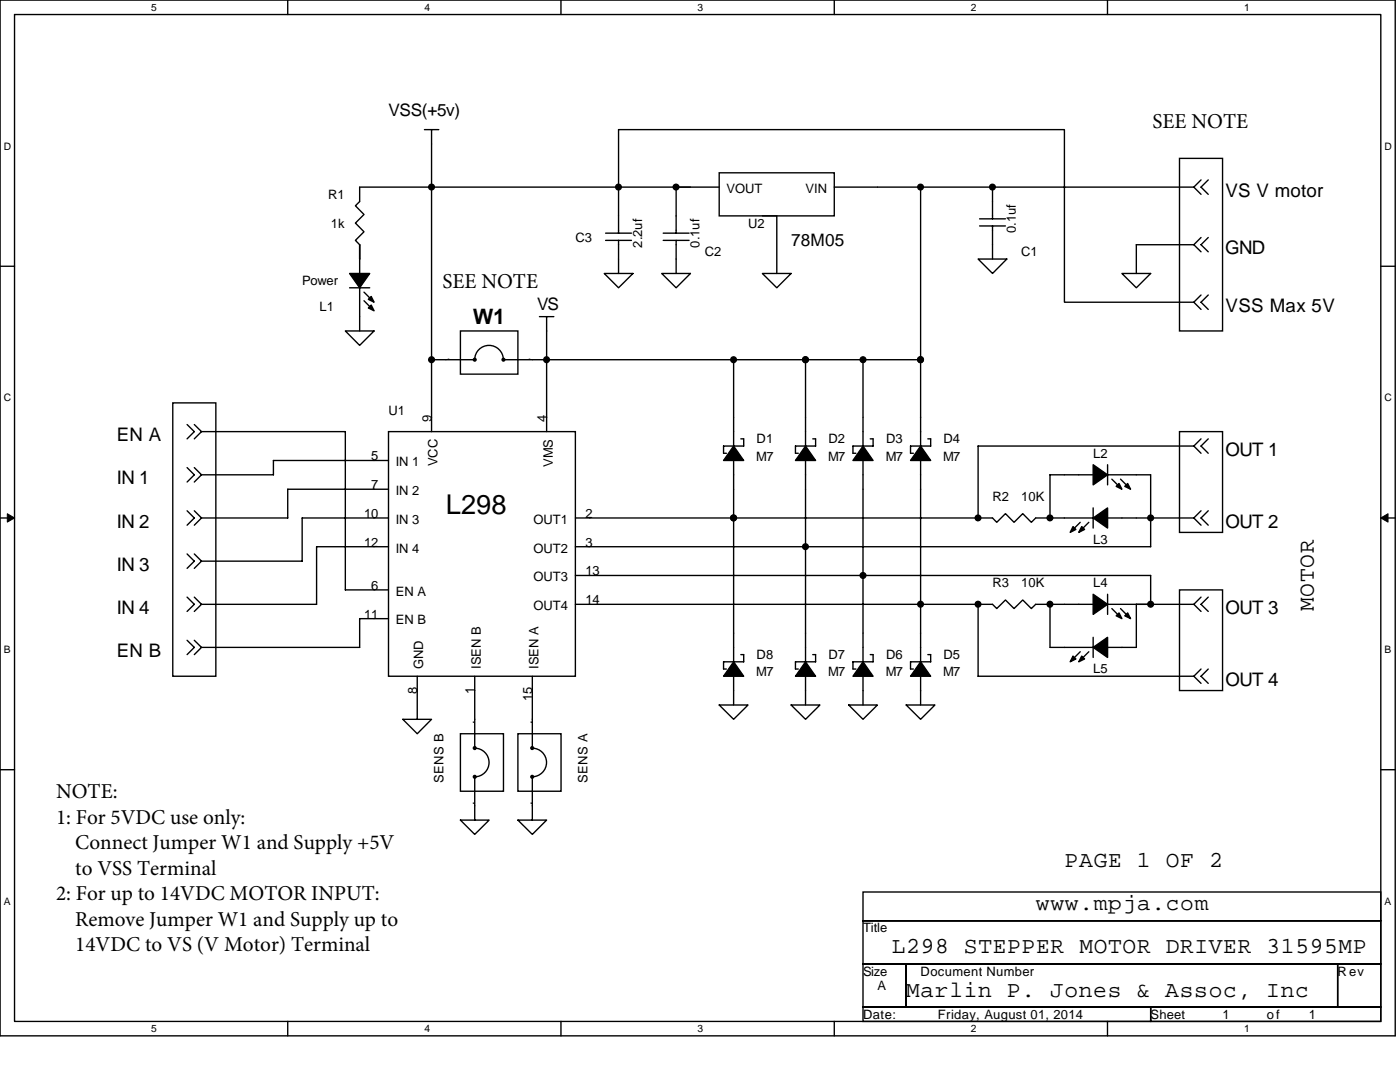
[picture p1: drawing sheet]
<svg xmlns="http://www.w3.org/2000/svg" width="279mm" height="216mm" viewBox="0 0 279 216" stroke-linecap="round" stroke-linejoin="round" font-family="sans-serif">
<path d="M0 0h278.4v206.7h-278.4zM2.9 2.9h272.7v200.9h-272.7z" fill="none" stroke="#000" stroke-width=".28"/>
<g fill="#fff">
<path d="M30.2 .3h1.1v2.3h-1.1z"/>
<path d="M30.2 204.1h1.1v2.3h-1.1z"/>
</g>
<path d="M57.4 0v2.9M57.4 203.8v2.9" fill="none" stroke="#000" stroke-width=".28"/>
<g fill="#fff">
<path d="M84.7 .3h1.1v2.3h-1.1z"/>
<path d="M84.7 204.1h1.1v2.3h-1.1z"/>
</g>
<path d="M112 0v2.9M112 203.8v2.9" fill="none" stroke="#000" stroke-width=".28"/>
<g fill="#fff">
<path d="M139.2 .3h1.2v2.3h-1.2z"/>
<path d="M139.2 204.1h1.2v2.3h-1.2z"/>
</g>
<path d="M166.5 0v2.9M166.5 203.8v2.9" fill="none" stroke="#000" stroke-width=".28"/>
<g fill="#fff">
<path d="M193.8 .3h1.1v2.3h-1.1z"/>
<path d="M193.8 204.1h1.1v2.3h-1.1z"/>
</g>
<path d="M221 0v2.9M221 203.8v2.9" fill="none" stroke="#000" stroke-width=".28"/>
<g fill="#fff">
<path d="M248.3 .3h1.1v2.3h-1.1z"/>
<path d="M248.3 204.1h1.1v2.3h-1.1z"/>
<path d="M.7 28h1.5v2.3h-1.5z"/>
<path d="M276.3 28h1.5v2.3h-1.5z"/>
<path d="M.7 78.2h1.5v2.3h-1.5z"/>
<path d="M276.3 78.2h1.5v2.3h-1.5z"/>
</g>
<path d="M0 53.1h2.9M275.6 53.1h2.8" fill="none" stroke="#000" stroke-width=".28"/>
<g fill="#fff">
<path d="M.7 128.5h1.4v2.2h-1.4z"/>
<path d="M276.3 128.5h1.4v2.2h-1.4z"/>
</g>
<path d="M0 103.4h2.9M275.6 103.4h2.8" fill="none" stroke="#000" stroke-width=".28"/>
<path d="M1.5 102.5l1.4 .9-1.4 .8zM275.6 103.4l1.4-.9v1.7z" fill="#000" stroke="#000" stroke-width=".2"/>
<g fill="#fff">
<path d="M.7 178.7h1.4v2.3h-1.4z"/>
<path d="M276.3 178.7h1.4v2.3h-1.4z"/>
</g>
<g fill="none" stroke="#000" stroke-width=".28">
<path d="M84.7 25.9h2.9M86.1 25.9v11.4h57.4M134.9 37.3v9.2M143.5 34.5h23v8.6h-23zM166.5 37.3h17.2M183.7 37.3h14.4v6.4M183.7 37.3v51.7M198.1 37.3h40.2M235.4 31.6h8.6v34.4h-8.6zM238.3 37.3l1.4 1.5M239.7 35.9l-1.4 1.4M241.1 35.9l-1.4 1.4 1.4 1.5"/>
<path d="M69.8 57.4h4M71.8 54.6v-5.8l-.9-.8 1.7-1.8-1.7-1.7 1.7-1.7-1.7-1.7 .9-.9v-2.9h14.3v48.8M71.8 57.4v8.6M72.6 58.3l1.8 1.7M120.6 54.6h5.7l-2.9 2.8zM120.9 48h5.1M120.9 46.5h5.1M123.4 46.5v-20.6h89v34.4h25.9M123.4 48v6.6M132.1 54.6h5.7l-2.9 2.8zM132.4 48h5.1M132.4 46.5h5.1"/>
<path d="M134.9 48v6.6M152.1 43.1h2.9v11.5M152.1 54.6h5.8l-2.9 2.8zM195.2 51.7h5.7l-2.8 2.9zM195.5 45.1h5.2M195.5 43.7h5.2M198.1 45.1v6.6M223.9 54.6h5.7l-2.8 2.8zM238.3 48.8h-11.5v5.8M238.3 48.8l1.4 1.4M239.7 47.4l-1.4 1.4M239.7 58.9l-1.4 1.4"/>
<path d="M241.1 47.4l-1.4 1.4 1.4 1.4M241.1 58.9l-1.4 1.4 1.4 1.4M68.9 66h5.8l-2.9 2.9zM72.6 60l1.8 1.7M86.1 71.8h8.6M91.9 66h11.5v8.7h-11.5zM94.7 71.8a2.86 2.86 0 0 1 2.9-2.9 2.86 2.86 0 0 1 2.9 2.9M100.5 71.8h8.6v14.3M107.7 63.2h2.8M109.1 63.2v8.6h37.3M146.4 71.8v17.2M146.4 71.8h37.3"/>
<path d="M160.8 71.8v17.2M172.2 71.8v17.2M238.3 60.3l1.4 1.4M34.5 80.4h8.6v54.5h-8.6zM37.3 84.7l1.5 1.4-1.5 1.5M37.3 93.3l1.5 1.4-1.5 1.5M38.8 84.7l1.4 1.4M38.8 93.3l1.4 1.4M40.2 86.1l-1.4 1.5M40.2 94.7l-1.4 1.5M40.2 86.1h28.7v31.6h8.6M77.5 86.1h37.3v48.8h-37.3z"/>
<path d="M77.5 97.6h-20.1v5.8h-17.2M77.5 91.9h-22.9v2.8h-14.4M146.4 91.9v40.2M147.8 87.6h.6v1.4h-4v1.4h.6M160.8 91.9v40.2M162.2 87.6h.6v1.4h-4.1v1.4h.6M172.2 91.9v40.2M173.7 87.6h.5v1.4h-4v1.4h.6M183.7 91.9v40.2M185.2 87.6h.5v1.4h-4v1.4h.6M218.2 94.7h-8.7v8.7M221 94.7h8.6v14.4h-114.8"/>
<path d="M221 92.7v4.1M221.9 95.6l1.7 1.7M223.6 95.6l1.7 1.7M235.4 86.1h8.6v20.1h-8.6zM238.3 89h-43.1v14.4M238.3 89l1.4 1.4M239.7 87.6l-1.4 1.4M241.1 87.6l-1.4 1.4 1.4 1.4M37.3 101.9l1.5 1.5-1.5 1.4M37.3 110.5l1.5 1.5-1.5 1.4M37.3 119.1l1.5 1.5-1.5 1.4M38.8 101.9l1.4 1.5"/>
<path d="M38.8 110.5l1.4 1.5M38.8 119.1l1.4 1.5M40.2 103.4l-1.4 1.4M40.2 112l-1.4 1.4M77.5 103.4h-17.2v8.6h-20.1M77.5 109.1h-14.3v11.5h-23M114.8 114.8h114.8v5.8M215.6 104.2l-1.7 1.7M217.3 104.2l-1.7 1.7M218.2 103.4h-11.5l-.9 .8-1.7-1.7-1.7 1.7-1.7-1.7-1.8 1.7-.8-.8h-83.3M218.2 101.3v4.1M221 118.6v4"/>
<path d="M235.4 117.7h8.6v20.1h-8.6zM238.3 103.4h-17.3M238.3 103.4l1.4 1.4M239.7 101.9l-1.4 1.5M239.7 119.1l-1.4 1.5M241.1 101.9l-1.4 1.5 1.4 1.4M241.1 119.1l-1.4 1.5 1.4 1.4M37.3 127.8l1.5 1.4-1.5 1.4M38.8 127.8l1.4 1.4M40.2 120.6l-1.4 1.4M40.2 129.2l-1.4 1.4M77.5 123.4h-5.7v5.8h-31.6"/>
<path d="M83.3 134.9v8.6M94.7 134.9v14.4M106.2 134.9v14.4a2.86 2.86 0 0 1 2.9 2.8 2.86 2.86 0 0 1-2.9 2.9v8.6M146.4 134.9v5.8M147.8 130.6h.6v1.5h-4v1.4h.6M160.8 134.9v5.8M162.2 130.6h.6v1.5h-4.1v1.4h.6M172.2 134.9v5.8M173.7 130.6h.5v1.5h-4v1.4h.6M183.7 134.9v5.8M185.2 130.6h.5v1.5h-4v1.4h.6M195.2 120.6v14.3h43.1"/>
<path d="M209.5 120.6v8.6h8.7M215.6 130l-1.7 1.8M217.3 130l-1.7 1.8M218.2 127.2v4M218.2 120.6h-11.5l-.9 .8-1.7-1.7-1.7 1.7-1.7-1.7-1.8 1.7-.8-.8h-83.3M221.9 121.4l1.7 1.8M223.6 121.4l1.7 1.8M226.8 120.6v8.6h-5.8M238.3 120.6h-17.3M238.3 134.9l1.4 1.5M238.3 120.6l1.4 1.4M239.7 133.5l-1.4 1.4"/>
<path d="M241.1 133.5l-1.4 1.4 1.4 1.5M0 153.6h2.9M80.4 143.5h5.7l-2.8 2.9zM91.9 146.4h8.6v11.5h-8.6zM94.7 149.3a2.86 2.86 0 0 1 2.9 2.8 2.86 2.86 0 0 1-2.9 2.9M94.7 155v8.6M103.4 146.4h8.6v11.5h-8.6zM143.5 140.7h5.8l-2.9 2.8zM157.9 140.7h5.7l-2.8 2.8zM169.4 140.7h5.7l-2.9 2.8zM180.8 140.7h5.8l-2.9 2.8zM275.6 153.6h2.8"/>
<path d="M91.9 163.6h5.7l-2.9 2.9zM103.4 163.6h5.7l-2.9 2.9zM172.2 178h103.4v5.7h-103.4zM172.2 183.7h103.4v8.6h-103.4zM172.2 192.3h8.6v8.6h-8.6zM180.8 192.3h86.2v8.6h-86.2zM267 192.3h8.6v8.6h-8.6zM172.2 200.9h57.4v2.9h-57.4zM229.6 200.9h46v2.9h-46z"/>
</g>
<g fill="#000" stroke="#000" stroke-width=".28">
<path d="M69.8 54.6h4l-2 2.8zM74.1 59.2l.6 1.1-1.2-.6zM73.5 61.4l.6-.5 .6 1.1zM146.4 89l2 2.9h-4zM160.8 89l2 2.9h-4zM172.2 89l2 2.9h-4zM183.7 89l2 2.9h-4zM218.2 92.7l2.8 2-2.8 2.1zM223.3 96.5l.6 1.1-1.1-.6zM225 96.5l.6 1.1-1.1-.6zM214.1 105.1l.6 .5-1.1 .6zM215.9 105.1l.6 .5-1.2 .6z"/>
<path d="M218.2 103.4l2.8-2.1v4.1zM146.4 132.1l2 2.8h-4zM160.8 132.1l2 2.8h-4zM172.2 132.1l2 2.8h-4zM183.7 132.1l2 2.8h-4zM214.1 130.9l.6 .6-1.1 .6zM215.9 130.9l.6 .6-1.2 .6zM218.2 129.2l2.8-2v4zM218.2 118.6l2.8 2-2.8 2zM223.3 122.3l.6 1.1-1.1-.5zM225 122.3l.6 1.1-1.1-.5z"/>
<circle cx="86.1" cy="37.3" r=".57"/>
<circle cx="123.4" cy="37.3" r=".57"/>
<circle cx="134.9" cy="37.3" r=".57"/>
<circle cx="183.7" cy="37.3" r=".57"/>
<circle cx="198.1" cy="37.3" r=".57"/>
<circle cx="86.1" cy="71.8" r=".57"/>
<circle cx="94.7" cy="71.8" r=".28"/>
<circle cx="100.5" cy="71.8" r=".28"/>
<circle cx="109.1" cy="71.8" r=".57"/>
<circle cx="146.4" cy="71.8" r=".57"/>
<circle cx="160.7" cy="71.8" r=".57"/>
<circle cx="172.2" cy="71.8" r=".57"/>
<circle cx="183.7" cy="71.8" r=".57"/>
<circle cx="146.4" cy="103.3" r=".57"/>
<circle cx="160.7" cy="109.1" r=".57"/>
<circle cx="172.2" cy="114.8" r=".57"/>
<circle cx="195.2" cy="103.3" r=".57"/>
<circle cx="209.5" cy="103.3" r=".57"/>
<circle cx="229.6" cy="103.3" r=".57"/>
<circle cx="183.7" cy="120.6" r=".57"/>
<circle cx="195.2" cy="120.6" r=".57"/>
<circle cx="209.5" cy="120.6" r=".57"/>
<circle cx="229.6" cy="120.6" r=".57"/>
<circle cx="94.7" cy="155" r=".28"/>
<circle cx="94.7" cy="149.3" r=".28"/>
<circle cx="106.2" cy="155" r=".28"/>
<circle cx="106.2" cy="149.3" r=".28"/>
</g>
<text font-size="5.4" x="89" y="102.6">L298</text>
<g font-size="4.6">
<text x="262.2" y="121.9" transform="rotate(-90 262.2 121.9)">MOTOR</text>
<text x="212.4" y="173">PAGE 1 OF 2</text>
<text x="206.7" y="181.6">www.mpja.com</text>
<text x="178" y="190.2">L298 STEPPER MOTOR DRIVER 31595MP</text>
<text x="180.8" y="198.8">Marlin P. Jones &amp; Assoc, Inc</text>
</g>
<g font-size="4.2">
<text x="230" y="25.5">SEE NOTE</text>
<text x="88.3" y="57.4">SEE NOTE</text>
<text x="94.4" y="64.7">W1</text>
<text x="11.2" y="159.3">NOTE:</text>
<text x="11.2" y="164.4">1: For 5VDC use only:</text>
<text x="15" y="169.5">Connect Jumper W1 and Supply +5V</text>
<text x="11.2" y="179.6">2: For up to 14VDC MOTOR INPUT:</text>
<text x="15" y="174.6">to VSS Terminal</text>
<text x="15" y="184.7">Remove Jumper W1 and Supply up to</text>
<text x="15" y="189.8">14VDC to VS (V Motor) Terminal</text>
</g>
<g font-size="3.7">
<text x="244.6" y="39.2">VS V motor</text>
<text x="244.5" y="50.7">GND</text>
<text x="244.6" y="62.2">VSS Max 5V</text>
<text x="23.3" y="88.1">EN A</text>
<text x="244.6" y="90.9">OUT 1</text>
<text x="23.3" y="96.6">IN 1</text>
<text x="23.3" y="105.3">IN 2</text>
<text x="244.6" y="105.3">OUT 2</text>
<text x="23.3" y="113.9">IN 3</text>
<text x="23.3" y="122.5">IN 4</text>
<text x="244.6" y="122.5">OUT 3</text>
<text x="23.3" y="131.1">EN B</text>
<text x="244.6" y="136.8">OUT 4</text>
</g>
<g font-size="3.4">
<text x="77.5" y="23.2">VSS(+5v)</text>
<text x="157.9" y="49">78M05</text>
<text x="107.2" y="61.8">VS</text>
</g>
<g font-size="2.6">
<text x="65.5" y="39.7">R1</text>
<text x="145" y="38.5">VOUT</text>
<text x="160.8" y="38.5">VIN</text>
<text x="66" y="45.4">1k</text>
<text x="149.3" y="45.4">U2</text>
<text x="202.8" y="46.5" transform="rotate(-90 202.8 46.5)">0.1uf</text>
<text x="114.8" y="48.3">C3</text>
<text x="128.1" y="49.4" transform="rotate(-90 128.1 49.4)">2.2uf</text>
<text x="139.6" y="49.4" transform="rotate(-90 139.6 49.4)">0.1uf</text>
<text x="140.7" y="51.2">C2</text>
<text x="203.8" y="51.2">C1</text>
<text x="60.3" y="56.9">Power</text>
<text x="63.8" y="62.1">L1</text>
<text x="89.2" y="71.8">.</text>
<text x="105.4" y="71.8">.</text>
<text x="77.5" y="82.7">U1</text>
<text x="86.1" y="84.1" transform="rotate(-90 86.1 84.1)">9</text>
<text x="109.1" y="84.1" transform="rotate(-90 109.1 84.1)">4</text>
<text x="151" y="88.5">D1</text>
<text x="165.4" y="88.5">D2</text>
<text x="176.8" y="88.5">D3</text>
<text x="188.3" y="88.5">D4</text>
<text x="74.1" y="91.9">5</text>
<text x="79" y="93">IN 1</text>
<text x="87.3" y="93" transform="rotate(-90 87.3 93)">VCC</text>
<text x="110.3" y="93.2" transform="rotate(-90 110.3 93.2)">VMS</text>
<text x="150.9" y="91.9">M7</text>
<text x="165.3" y="91.9">M7</text>
<text x="176.8" y="91.9">M7</text>
<text x="188.2" y="91.9">M7</text>
<text x="218.2" y="91.3">L2</text>
<text x="74.1" y="97.6">7</text>
<text x="79" y="98.8">IN 2</text>
<text x="198.1" y="99.9">R2</text>
<text x="203.8" y="99.9">10K</text>
<text x="72.6" y="103.3">10</text>
<text x="79" y="104.5">IN 3</text>
<text x="106.5" y="104.5">OUT1</text>
<text x="116.8" y="103.3">2</text>
<text x="72.6" y="109.1">12</text>
<text x="79" y="110.3">IN 4</text>
<text x="106.5" y="110.3">OUT2</text>
<text x="116.8" y="109.1">3</text>
<text x="218.2" y="108.6">L3</text>
<text x="74.1" y="117.7">6</text>
<text x="79" y="118.9">EN A</text>
<text x="106.5" y="116">OUT3</text>
<text x="116.8" y="114.8">13</text>
<text x="198.1" y="117.2">R3</text>
<text x="203.8" y="117.2">10K</text>
<text x="218.2" y="117.2">L4</text>
<text x="72.6" y="123.4">11</text>
<text x="79" y="124.6">EN B</text>
<text x="106.5" y="121.8">OUT4</text>
<text x="116.8" y="120.6">14</text>
<text x="151" y="131.5">D8</text>
<text x="165.4" y="131.5">D7</text>
<text x="176.8" y="131.5">D6</text>
<text x="188.3" y="131.5">D5</text>
<text x="84.5" y="133.5" transform="rotate(-90 84.5 133.5)">GND</text>
<text x="95.9" y="133.5" transform="rotate(-90 95.9 133.5)">ISEN B</text>
<text x="107.4" y="133.5" transform="rotate(-90 107.4 133.5)">ISEN A</text>
<text x="150.9" y="135">M7</text>
<text x="165.3" y="135">M7</text>
<text x="176.8" y="135">M7</text>
<text x="188.2" y="135">M7</text>
<text x="218.2" y="134.4">L5</text>
<text x="83.2" y="138.4" transform="rotate(-90 83.2 138.4)">8</text>
<text x="94.7" y="138.4" transform="rotate(-90 94.7 138.4)">1</text>
<text x="106.2" y="139.8" transform="rotate(-90 106.2 139.8)">15</text>
<text x="94.7" y="144.4" transform="rotate(-90 94.7 144.4)">.</text>
<text x="106.2" y="144.4" transform="rotate(-90 106.2 144.4)">.</text>
<text x="88.5" y="156.2" transform="rotate(-90 88.5 156.2)">SENS B</text>
<text x="94.7" y="160.6" transform="rotate(-90 94.7 160.6)">.</text>
<text x="106.2" y="160.6" transform="rotate(-90 106.2 160.6)">.</text>
<text x="117.2" y="156.2" transform="rotate(-90 117.2 156.2)">SENS A</text>
<text x="172.2" y="186.1">Title</text>
<text x="172.2" y="194.7">Size</text>
<text x="175.1" y="197.5">A</text>
<text x="183.7" y="194.7">Document Number</text>
<text x="267" y="194.7">Rev</text>
<text x="172.2" y="203.3">Date:</text>
<text x="187.2" y="203.3">Friday, August 01, 2014</text>
<text x="229.6" y="203.3">Sheet</text>
<text x="244" y="203.3">1</text>
<text x="252.8" y="203.3">of</text>
<text x="261.2" y="203.3">1</text>
</g>
<g font-size="2">
<text x="30.2" y="2.2">5</text>
<text x="84.7" y="2.2">4</text>
<text x="139.2" y="2.2">3</text>
<text x="193.8" y="2.2">2</text>
<text x="248.3" y="2.2">1</text>
<text x=".7" y="29.8">D</text>
<text x="276.3" y="29.8">D</text>
<text x=".7" y="80.1">C</text>
<text x="276.3" y="80.1">C</text>
<text x=".7" y="130.3">B</text>
<text x="276.3" y="130.3">B</text>
<text x=".7" y="180.5">A</text>
<text x="276.3" y="180.5">A</text>
<text x="30.2" y="206">5</text>
<text x="84.7" y="206">4</text>
<text x="139.2" y="206">3</text>
<text x="193.8" y="206">2</text>
<text x="248.3" y="206">1</text>
</g>
</svg>
